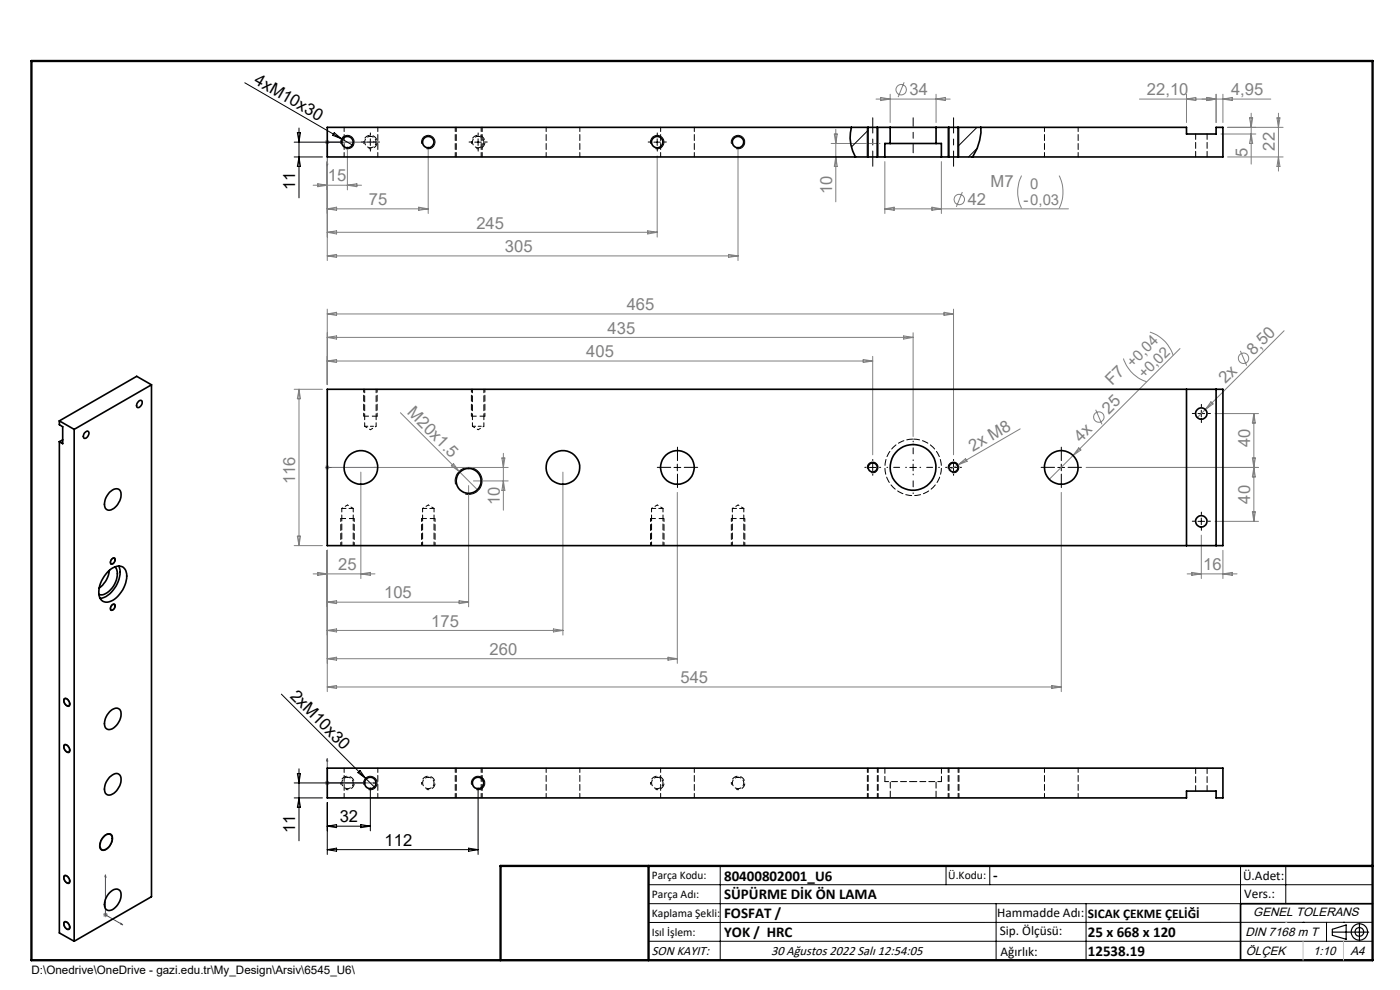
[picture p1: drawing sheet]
<svg xmlns="http://www.w3.org/2000/svg" width="297mm" height="210mm" viewBox="0 0 297 210" stroke-linecap="round" stroke-linejoin="round" font-family="sans-serif">
<g fill="none" stroke="#808080" stroke-width=".21">
<path d="M188.8 20v6M191.8 17.5l-1.3 3.1M198.6 20v6M251.7 20v6M258 20v6M259.4 20v6M66.4 39.3h10.3M67.4 39l2 .3-2 .3zM68.9 30.2h1M69.1 29.8l.7 .7M69.4 29.7v.9M69.4 34.3v21"/>
<path d="M69.8 29.8l-.7 .7M73.7 31.1v9.2M73.7 39.3l2-.3v.6zM90.8 31.1v14.2M139.4 33.1v17.2M156.6 31.1v24.2M176.3 30.4h10.4M177 28.4h.6l-.3 2zM177.3 27.4v15.4M177.3 33.3l.3 2h-.6zM185.8 21h15.8M186.8 20.7l2 .3-2 .3z"/>
<path d="M187.7 34.3v11M198.6 21l2-.3v.6zM199.7 34.3v11M216.7 37.2a7.9 7.9 0 0 0 0 7M224.7 37.2a7.9 7.9 0 0 1 0 7M241.7 21h27.9M251.7 21l2-.3v.6zM256 20.7l2 .3-2 .3zM259 28.4h7.4M259.4 21l2-.3v.6zM260.4 27h11.8M260.4 33.3h11.8"/>
<path d="M265.1 25h.6l-.3 2zM265.4 24v10.8M265.4 28.4l.3 2h-.6zM270.9 25h.6l-.3 2zM271.2 33.3l.3 2h-.6zM271.2 24v12.3M69.4 44.3h21.4M69.4 44.3l2-.4v.7zM69.4 49.3l2-.3v.6zM69.4 54.3l2-.3v.6zM69.4 49.3h70M69.4 54.3h87.2"/>
<path d="M88.8 43.9l2 .4-2 .3zM137.4 49l2 .3-2 .3zM154.6 54l2 .3-2 .3zM187.7 44.3h39M187.7 44.3l2-.4v.7zM197.7 43.9l2 .4-2 .3zM204.2 40.7l-1.3 3.2M69.4 65.6v16M69.4 66.6l2-.4v.7zM69.4 71.6l2-.3v.6zM69.4 76.6l2-.3v.6zM69.4 76.6h115.7"/>
<path d="M69.4 71.6h124.3M69.4 66.6h132.9M183.1 76.3l2 .3-2 .3zM185.1 75.6v20.9M191.7 71.3l2 .3-2 .3zM193.7 70.6v22M200.3 66.2l2 .4-2 .3zM202.3 65.6v30.9M238.3 76.1a7.6 7.6 0 0 0 5 4.9M243.9 70.4a7.6 7.6 0 0 1 5 5M250.3 73.9l-27.7 27.8M263.1 74.4l1.4 3.2"/>
<path d="M272.4 70.2l-18.4 18.4M62.4 82.6h6M63.4 82.6v33.1M63.4 82.6l.3 2h-.6zM68.9 99.2h1M69.1 98.8l.7 .7M69.4 98.7v1M69.8 98.8l-.7 .7M70.4 99.2h37.4M84.9 87.6l16.5 16.4M96.2 98.3l1.2 1.7-1.7-1.2zM106.5 97.1h.6l-.3 2.1z"/>
<path d="M106.8 96.2v12M203.3 98.6l-2 1.1M203.3 98.6l1.5-1.3 .4 .6zM216.4 91l-13.1 7.6M228.8 95l.5 .5-1.7 1.1zM230.4 99.2h36.6M232.4 86.9l1.4 3.1M256.9 85.2l.5 .5-1.7 1.2zM257.8 87.7h9.2M265.7 97.1l.6 4.1h-.6l.6-4.1zM266 87.7v22.9M266 87.7l.3 2h-.6z"/>
<path d="M62.4 115.7h6M63.1 113.7h.6l-.3 2zM69.4 116.7v30M76.6 100.1v22.6M99.4 103v25.7M100.4 102h7.4M106.8 102l.3 2h-.6zM119.4 100.1v34.6M143.7 104.4v36.3M225.1 104.4v42.3M254.8 113.5v9.2M257.8 110.6h9.2"/>
<path d="M259.4 116.7v6M265.7 108.6h.6l-.3 2zM66.4 121.7h13.2M67.4 121.4l2 .3-2 .4zM69.4 127.7l2-.3v.6zM69.4 133.7l2-.3v.6zM69.4 139.7l2-.3v.6zM69.4 127.7h30M69.4 133.7h50M69.4 139.7h74.3M76.6 121.7l2-.3v.7zM97.4 127.4l2 .3-2 .3z"/>
<path d="M117.4 133.4l2 .3-2 .3zM141.7 139.4l2 .3-2 .3zM251.8 121.7h10.6M252.8 121.4l2 .3-2 .4zM259.4 121.7l2-.3v.7zM69.4 145.7l2-.3v.6zM69.4 145.7h155.7M223.1 145.4l2 .3-2 .3zM68.9 166.1h1M69.1 165.7l.7 .7M69.4 165.6v1M69.8 165.7l-.7 .7"/>
<path d="M21.9 194.1h1M22 193.7l.7 .7M22.4 193.6v.9M22.7 193.7l-.7 .7"/>
<circle cx="191.2" cy="19" r="1.11"/>
<circle cx="203.5" cy="42.3" r="1.1"/>
<circle cx="263.8" cy="76" r="1.1"/>
<circle cx="233.1" cy="88.5" r="1.11"/>
</g>
<g fill="none" stroke="#000" stroke-width=".21">
<path d="M51.9 17.6l20.6 11.8M62.4 30.2h10.3M62.4 33.3h6M63.1 28.1h.6l-.3 2.1zM63.4 27.2v14.8M63.4 33.3l.3 2h-.6zM70.9 28.1l1.6 1.3-1.9-.7zM72.3 30.5a1.43 1.43 0 0 1 1.3-1.8 1.43 1.43 0 0 1 1.5 1.6 1.43 1.43 0 0 1-1.8 1.2M72.5 29.4l2.4 1.5M77.9 30.2h1.4M78.6 29.4v1.5M89.5 30.5a1.43 1.43 0 0 1 1.2-1.8 1.43 1.43 0 0 1 1.6 1.6 1.43 1.43 0 0 1-1.8 1.2"/>
<path d="M100.7 30.2h1.4M101.4 29.4v1.5M138 30.5a1.43 1.43 0 0 1 1.3-1.8 1.43 1.43 0 0 1 1.6 1.6 1.43 1.43 0 0 1-1.8 1.2M138.7 30.2h1.4M139.4 29.4v1.5M155.2 30.5a1.44 1.44 0 0 1 1.3-1.8 1.44 1.44 0 0 1 1.5 1.6 1.44 1.44 0 0 1-1.8 1.2M184 27v6.3M186.3 27v6.3M201.1 27v6.3M203.4 27v6.3M143 99.2h1.4M143.7 98.5v1.4"/>
<path d="M184 99.4a1.13 1.13 0 0 1 1.1-1.4 1.13 1.13 0 0 1 1.2 1.3 1.13 1.13 0 0 1-1.5 1M184.4 99.2h1.4M185.1 98.5v1.4M193 99.2h1.4M193.7 98.5v1.4M201.2 99.4a1.14 1.14 0 0 1 1-1.4 1.14 1.14 0 0 1 1.2 1.2 1.14 1.14 0 0 1-1.4 1.1M201.6 99.2h1.4M202.3 98.5v1.4M224.4 99.2h1.4M225.1 98.5v1.4M254.1 87.7h1.5M254.8 87v1.4"/>
<path d="M23.7 118.5a.44 .44 0 0 1 .7-.1 .44 .44 0 0 1 0 .7l-.1 .2a.52 .52 0 0 1-.8 .4 .52 .52 0 0 1 0-.9zM96.7 102.8a2.85 2.85 0 0 1 2.5-3.6 2.85 2.85 0 0 1 3 3.1 2.85 2.85 0 0 1-3.5 2.5M254.1 110.6h1.5M254.8 109.9v1.4M23.7 128.3l.4-.2a.62 .62 0 0 1 .4 .5 .62 .62 0 0 1-.3 .6 .48 .48 0 0 1-.8 .2 .48 .48 0 0 1 .1-.8zM13.5 148.3a.8 .8 0 0 1 1.3 .6 .56 .56 0 0 1 0 .9 .56 .56 0 0 1-.9-.2l-.4-.7zM13.6 157.9a1.13 1.13 0 0 1 1 1.8 1.21 1.21 0 0 1-1-1.8zM59.7 147.2l17.8 17.9M22 177.4a1.04 1.04 0 0 1 .9-.6 1.04 1.04 0 0 1 1 .6 2.76 2.76 0 0 1-2 3 1.13 1.13 0 0 1-.7-1.7zM62.4 166.1h15.2M62.4 169.3h6M63.1 164.1h.6l-.3 2z"/>
<path d="M63.4 163.1v15.3M63.4 169.3l.3 1.9h-.6zM69.4 170.2v11M69.4 175.3h9.2M69.4 175.3l2-.4v.7zM75.9 163.9l.5-.5 1.1 1.7zM76.6 174.9l2 .4-2 .3zM77.2 166.5a1.44 1.44 0 0 1 1.3-1.8 1.44 1.44 0 0 1 1.5 1.6 1.44 1.44 0 0 1-1.8 1.2M77.5 165.1l2.1 2M78.6 167.1v9.1M99.4 179.9l2 .3-2 .4zM100 166.5a1.42 1.42 0 0 1 1.3-1.8 1.42 1.42 0 0 1 1.5 1.6 1.42 1.42 0 0 1-1.8 1.2"/>
<path d="M101.4 167.1v14.1M13.6 195.5a1.11 1.11 0 0 1 1 1.7 1.17 1.17 0 0 1-1-1.7zM13.6 185.7a1.13 1.13 0 0 1 1 1.7 1.21 1.21 0 0 1-1-1.7zM69.4 180.2l2-.3v.7zM69.4 180.2h32M137.6 187.7h153.6M137.6 191.7h153.6M137.6 199.7h153.6M152.8 183.7v20M200.7 183.7v4M210 183.7v4M211.3 191.7v12"/>
<path d="M230.4 191.7v12M263.2 183.7v20M272.8 183.7v8M276.4 195.6h.1M281.4 195.6v4.1M285 195.6h.1M291.2 195.6l-153.6 .1"/>
</g>
<path d="M78.2 31.5a1.43 1.43 0 0 0 1.8-1.2 1.43 1.43 0 0 0-1.5-1.6 1.43 1.43 0 0 0-1.3 1.8M101.1 31.5a1.43 1.43 0 0 0 1.8-1.2 1.43 1.43 0 0 0-1.6-1.6 1.43 1.43 0 0 0-1.2 1.8M73.4 167.5a1.43 1.43 0 0 0 1.7-1.3 1.43 1.43 0 0 0-1.5-1.5 1.43 1.43 0 0 0-1.3 1.7M90.5 167.5a1.43 1.43 0 0 0 1.8-1.3 1.43 1.43 0 0 0-1.6-1.5 1.43 1.43 0 0 0-1.2 1.7M139.1 167.5a1.43 1.43 0 0 0 1.8-1.3 1.43 1.43 0 0 0-1.6-1.5 1.43 1.43 0 0 0-1.2 1.7M156.2 167.5a1.43 1.43 0 0 0 1.8-1.3 1.43 1.43 0 0 0-1.5-1.5 1.43 1.43 0 0 0-1.3 1.7" fill="none" stroke="#000" stroke-width=".21" stroke-dasharray="1.3 .6" stroke-dashoffset=".7" stroke-linecap="butt"/>
<path d="M80 88.3h-2.8M102.9 88.3h-2.9M72.3 110h2.9M89.4 110h2.9M138 110h2.9M155.2 110h2.8" fill="none" stroke="#000" stroke-width=".21" stroke-dasharray="1.3 .6" stroke-dashoffset=".2" stroke-linecap="butt"/>
<g fill="none" stroke="#000" stroke-width=".25">
<path d="M282.6 197.7h7.8M282.6 197.1l3-.9v3l-3-.8zM288.4 195.8v3.8M106.2 203.7h185"/>
<circle cx="288.4" cy="197.7" r="1.74"/>
<circle cx="288.4" cy="197.7" r=".93"/>
</g>
<g fill="none" stroke="#00f" stroke-width=".21">
<path d="M69.3 34.8h.2l-.1 .5zM79.3 30l.5 .2-.5 .1zM79.8 30.2h-10.4v5.1M69.3 99.2h.2zM69.4 99.2h.1M69.4 99.2h10.4M79.8 99.2h-.5h.5M69.4 160.9l.1 .5h-.2zM69.4 160.9v5.2h10.4M79.3 166l.5 .1-.5 .1zM22.4 185.6v8.5l3.6 2.1M22.4 185.6l.1 .5-.2-.1z"/>
<path d="M25.6 195.9l.4 .3-.4-.1z"/>
</g>
<path d="M192.3 99.1h-4.1M193.7 97.7v-4.1M195.2 99.1h4.1M193.7 100.6v4.1" fill="none" stroke="#000" stroke-width=".21" stroke-dasharray="15.2 1.3 1.3 1.3" stroke-dashoffset="15.1"/>
<g fill="none" stroke="#000" stroke-width=".21" stroke-dasharray="15.2 1.3 1.3 1.3">
<path d="M77.2 30.1h-.5M78.6 28.7v-.5M78.6 31.6v.5M80 30.1h.5M100 30.1h-.5M101.4 28.7v-.5M101.4 31.6v.5M102.9 30.1h.5M138 30.1h-.5M139.4 28.7v-.5M139.4 31.6v.5M140.9 30.1h.5"/>
<path d="M142.3 99.1h-2.9M143.7 97.7v-2.8M145.2 99.1h2.8M183.7 99.1h-.2M185.2 97.7v-.2M186.6 99.1h.2M200.9 99.1h-.3M202.3 97.7v-.2M203.7 99.1h.3M223.7 99.1h-2.8M225.2 97.7v-2.8M226.6 99.1h2.8"/>
<path d="M253.4 87.7h-.5M254.9 86.3v-.5M254.9 89.1v.5M256.3 87.7h.5M143.7 100.6v2.8M185.2 100.6v.2M202.3 100.6v.2M225.2 100.6v2.8M253.4 110.6h-.5M254.9 109.1v-.5M254.9 112v.5M256.3 110.6h.5"/>
</g>
<path d="M96.6 27v6.3M102.3 33.3v-6.3M96.6 162.9v6.3M102.3 169.2v-6.3M184 162.9v6.3M186.3 169.2v-6.3M201.2 162.9v6.3M203.4 169.2v-6.3" fill="none" stroke="#000" stroke-width=".21" stroke-dasharray="1.3 .6" stroke-dashoffset=".3"/>
<path d="M77.2 82.6v5.7M80 88.3v-5.7M100 82.6v5.7M102.9 88.3v-5.7M72.3 110v5.7M75.2 115.7v-5.7M89.4 110v5.7M92.3 115.7v-5.7M138 110v5.7M140.9 115.7v-5.7M155.2 110v5.7M158 115.7v-5.7" fill="none" stroke="#000" stroke-width=".21" stroke-dasharray="1.3 .6" stroke-dashoffset=".6"/>
<path d="M80 88.3h.1M102.9 88.3h.1M72.3 110h.1M89.4 110h.1M138 110h.1M155.2 110h.1" fill="none" stroke="#000" stroke-width=".21" stroke-dasharray="1.3 .6"/>
<path d="M193.7 32.4v-7.4" fill="none" stroke="#000" stroke-width=".21" stroke-dasharray="15.2 1.3 1.3 1.3" stroke-dashoffset="13.4"/>
<path d="M185.2 25v10.3M202.3 35.3v-10.3" fill="none" stroke="#000" stroke-width=".21" stroke-dasharray="15.2 1.3 1.3 1.3" stroke-dashoffset="12"/>
<path d="M291.2 191.7h-28v12" fill="none" stroke="#000" stroke-width=".35"/>
<path d="M6.7 12.9h284.5v190.8h-284.5zM137.6 183.7v20M291.2 183.7h-185v20" fill="none" stroke="#000" stroke-width=".5"/>
<path d="M276.4 199.7v4M285 199.7v4" fill="none" stroke="#c0c0c0" stroke-width=".21"/>
<path d="M272.8 195.6h.1" fill="none" stroke="#c0c0c0" stroke-width=".25"/>
<g fill="#00f">
<path d="M69.3 99.2h.2zM79.3 99.2h.5z"/>
<path d="M25.6 195.9l.4 .3-.4-.1zM22.4 185.6l.1 .5-.2-.1zM69.3 34.8h.2l-.1 .5zM79.3 30l.5 .2-.5 .1z"/>
<path d="M69.4 160.9l-.1 .5h.2zM79.3 166v.2l.5-.1z"/>
</g>
<g fill="none" stroke="#000" stroke-width=".35">
<path d="M180.6 27a8.2 8.2 0 0 0 .9 6.3M184.1 27h2M184.1 33.3h2M184.1 27h-114.7v6.3h114.7M184.1 27v6.3M186.1 27h2.7M186.1 33.3h1.6M186.1 27v6.3M187.7 33.3h12M188.8 30.4h9.8M188.8 27h9.8M188.8 30.4h-1.1v2.9"/>
<path d="M188.8 27v3.4M198.6 27h2.7M198.6 30.4h1.1v2.9M198.6 27v3.4M199.7 33.3h1.6M201.3 27h1.9M201.3 33.3h1.9M201.3 27v6.3M203.2 27h48.5v1.4h6.3v-1.4h1.4v6.3h-56.2M203.2 27v6.3M208.1 27a10.3 10.3 0 0 1-1.8 6.3M12.6 89.3l3.1 1.8"/>
<path d="M12.6 93.7v104.2l3.1 1.8M12.6 89.3v.8l.7 .4v3.6l-.7-.4M13.3 93.3l-.7 .4M15.7 91.1v108.6M17.9 91.9l.2-.2a.45 .45 0 0 1 .6-.2 .45 .45 0 0 1 .1 .7l-.2 .5a.46 .46 0 0 1-.7 .3 .46 .46 0 0 1-.2-.7zM29.4 85.2a.47 .47 0 0 1 .6-.2 .47 .47 0 0 1 .1 .7l-.2 .4a.51 .51 0 0 1-.8 .3 .51 .51 0 0 1 0-.8zM32.1 81.6l-16.4 9.5M32.1 81.6v108.6l-16.4 9.5M32.1 81.6l-3.1-1.8-16.4 9.5M69.4 82.6h190v33.1h-190zM251.7 82.6v33.1M258 82.6v33.1"/>
<path d="M23.2 104.4a1.44 1.44 0 0 1 2.3-.2 3.4 3.4 0 0 1-2.5 4 1.41 1.41 0 0 1-.7-2l.2-.8zM23.7 118.6a.4 .4 0 0 1 .7-.1 .4 .4 0 0 1-.1 .6l-.1 .2a.41 .41 0 0 1-.6 .3 .41 .41 0 0 1-.1-.6zM22.8 121.4a2.59 2.59 0 0 1 3.5-.9 3.8 3.8 0 0 1 0 4.1 4.8 4.8 0 0 1-3.9 3.1 1.82 1.82 0 0 1-1.4-2.1 6.5 6.5 0 0 1 1.8-4.2zM23.2 121a5.3 5.3 0 0 1-2.2 3.7M23.9 128.3l.1-.1a.57 .57 0 0 1 .4 .5 .57 .57 0 0 1-.4 .6l-.3 .1a.66 .66 0 0 1-.2-.6 .66 .66 0 0 1 .4-.5zM24.4 120.3a3.2 3.2 0 0 1-.1 3.6 3.5 3.5 0 0 1-3.2 2.2h-.1M25.2 120.1a5.4 5.4 0 0 1-1.6 5.5l-1.1 .9-1.3 .4M13.7 148.2a.97 .97 0 0 1 .8 1.5 1.05 1.05 0 0 1-.8-1.5zM13.7 158a.95 .95 0 0 1 .8 1.5 1.01 1.01 0 0 1-.8-1.5zM23.2 151a1.42 1.42 0 0 1 2.3-.3 3.4 3.4 0 0 1-2.3 4.1 1.14 1.14 0 0 1-1-1.7l.3-1.1zM22 177.5a.95 .95 0 0 1 .9-.6 .95 .95 0 0 1 .9 .7 2.41 2.41 0 0 1-2 2.7 1.31 1.31 0 0 1-.4-1.9zM23.2 164.8a1.48 1.48 0 0 1 2.2-.4 3.2 3.2 0 0 1-2.2 4.3 1.14 1.14 0 0 1-1-1.7l.3-1.1z"/>
<path d="M69.4 162.9h190v6.4h-1.4v-1.5h-6.3v1.5h-182.3zM13.6 185.9a.79 .79 0 0 1 1.1 .7 .47 .47 0 0 1-.2 .7 .47 .47 0 0 1-.6-.3l-.3-.5zM13.7 195.6a.94 .94 0 0 1 .9 .5 .94 .94 0 0 1-.1 1 1.01 1.01 0 0 1-.8-1.5zM23.2 189.4a1.42 1.42 0 0 1 2.3-.3 3.4 3.4 0 0 1-2.3 4 1.14 1.14 0 0 1-1-1.6l.3-1.1z"/>
<circle cx="73.7" cy="30.1" r="1.21"/>
<circle cx="90.8" cy="30.1" r="1.21"/>
<circle cx="139.4" cy="30.1" r="1.21"/>
<circle cx="156.6" cy="30.1" r="1.21"/>
<circle cx="76.6" cy="99.1" r="3.6"/>
<circle cx="119.4" cy="99.2" r="3.6"/>
<circle cx="143.7" cy="99.1" r="3.6"/>
<circle cx="185.1" cy="99.1" r=".98"/>
<circle cx="193.7" cy="99.1" r="4.9"/>
<circle cx="202.3" cy="99.1" r=".98"/>
<circle cx="225.1" cy="99.1" r="3.6"/>
<circle cx="254.8" cy="87.7" r="1.21"/>
<circle cx="99.4" cy="102" r="2.64"/>
<circle cx="254.8" cy="110.6" r="1.21"/>
<circle cx="78.6" cy="166.1" r="1.22"/>
<circle cx="101.4" cy="166.1" r="1.22"/>
</g>
<path d="M78.6 28.9a1.21 1.21 0 0 1 1.1 1.7 1.21 1.21 0 0 1-2 .3 1.21 1.21 0 0 1 .5-1.9l.4-.1M101.4 28.9a1.21 1.21 0 0 1 1.1 1.7 1.21 1.21 0 0 1-2 .3 1.21 1.21 0 0 1 .6-1.9l.3-.1M77.4 90.4h1.2M78.6 90.4h1.2M100.2 90.4h1.2M101.4 90.4h1.3M73.7 164.9a1.21 1.21 0 0 1 1.1 1.7 1.21 1.21 0 0 1-2 .3 1.21 1.21 0 0 1 .6-2h.3M90.9 164.9a1.21 1.21 0 0 1 1.1 1.7 1.21 1.21 0 0 1-2 .3 1.21 1.21 0 0 1 .5-2h.4M139.4 164.9a1.21 1.21 0 0 1 1.1 1.7 1.21 1.21 0 0 1-2 .3 1.21 1.21 0 0 1 .6-2h.3M156.6 164.9a1.21 1.21 0 0 1 1.1 1.7 1.21 1.21 0 0 1-2 .3 1.21 1.21 0 0 1 .5-2h.4" fill="none" stroke="#000" stroke-width=".21" stroke-dasharray="1.3 .6" stroke-dashoffset=".6"/>
<path d="M74.9 107.9h-2.4M92.1 107.9h-2.4M140.7 107.9h-2.5M157.8 107.9h-2.4" fill="none" stroke="#000" stroke-width=".21" stroke-dasharray="1.3 .6" stroke-dashoffset=".4"/>
<path d="M193.7 93.1a6 6 0 0 1 5.3 8.8 6 6 0 0 1-10.2 .7 6 6 0 0 1 4.1-9.4l.8-.1M188.9 165.8v3.4M198.6 169.2v-3.4" fill="none" stroke="#000" stroke-width=".21" stroke-dasharray="1.3 .6" stroke-dashoffset="-.1"/>
<g fill="none" stroke="#000" stroke-width=".21" stroke-dasharray="1.3 .6" stroke-dashoffset=".5">
<path d="M77.4 82.6v7.8M79.8 90.4v-7.8M100.2 82.6v7.8M102.7 90.4v-7.8M72.5 107.9v7.8M74.9 115.7v-7.8M89.7 107.9v7.8M92.1 115.7v-7.8M138.2 107.9v7.8M140.7 115.7v-7.8M155.4 107.9v7.8M157.8 115.7v-7.8"/>
<path d="M187.7 165.8h6M193.7 165.8h6"/>
</g>
<path d="M77.4 90.4l1.2 .8M78.6 91.2l1.2-.8M100.2 90.4l1.2 .8M101.4 91.2l1.3-.8M73.7 107.1l-1.2 .8M74.9 107.9l-1.2-.8M90.9 107.1l-1.2 .8M92.1 107.9l-1.2-.8M139.4 107.1l-1.2 .8M140.7 107.9l-1.3-.8M156.6 107.1l-1.2 .8M157.8 107.9l-1.2-.8" fill="none" stroke="#000" stroke-width=".21" stroke-dasharray="1.3 .6" stroke-dashoffset=".7"/>
<path d="M184.2 27.6l-3.6 3.6M187.7 33.1l-.2 .2M201.3 33l-.3 .3M207.3 27l-4.1 4M207.3 31.5l-1.8 1.8" fill="none" stroke="#000" stroke-width=".21"/>
<path d="M253.7 28.4v4.9M256.1 33.3v-4.9M253.7 162.9v4.9M256.1 167.8v-4.9" fill="none" stroke="#000" stroke-width=".21" stroke-dasharray="1.3 .6" stroke-dashoffset=".1"/>
<g fill="none" stroke="#000" stroke-width=".21" stroke-dasharray="1.3 .6" stroke-dashoffset=".3">
<path d="M73 27v6.3M80.2 33.3v-6.3M96.8 27v6.3M102.1 33.3v-6.3M115.9 27v6.3M123 33.3v-6.3M140.2 27v6.3M147.3 33.3v-6.3M221.6 27v6.3M228.7 33.3v-6.3M73 162.9v6.3M80.2 169.2v-6.3"/>
<path d="M96.8 162.9v6.3M102.1 169.2v-6.3M115.9 162.9v6.3M123 169.2v-6.3M140.2 162.9v6.3M147.3 169.2v-6.3M184.2 162.9v6.3M186.1 169.2v-6.3M201.3 162.9v6.3M203.3 169.2v-6.3M221.6 162.9v6.3M228.7 169.2v-6.3"/>
</g>
<path d="M187.7 162.9v2.9M199.7 165.8v-2.9" fill="none" stroke="#000" stroke-width=".21" stroke-dasharray="1.3 .6" stroke-dashoffset=".2"/>
<g font-size="3.5">
<text x="53.7" y="17.7" transform="rotate(30 53.7 17.7)">4xM10x30</text>
<text x="62.6" y="40.4" transform="rotate(-90 62.6 40.4)">11</text>
<text x="61.4" y="147.8" transform="rotate(45 61.4 147.8)">2xM10x30</text>
<text x="62.6" y="176.7" transform="rotate(-90 62.6 176.7)">11</text>
<text x="72.1" y="174.4">32</text>
<text x="81.6" y="179.4">112</text>
</g>
<g font-size="3.5" fill="#808080">
<text x="193" y="20.2">34</text>
<text x="243.3" y="20.2">22,10</text>
<text x="261.2" y="20.2">4,95</text>
<text x="264.6" y="33.2" transform="rotate(-90 264.6 33.2)">5</text>
<text x="270.4" y="31.9" transform="rotate(-90 270.4 31.9)">22</text>
<text x="69.5" y="38.5">15</text>
<text x="176.5" y="41.2" transform="rotate(-90 176.5 41.2)">10</text>
<text x="210.1" y="39.6">M7</text>
<text x="78.2" y="43.5">75</text>
<text x="205.3" y="43.5">42</text>
<text x="101.1" y="48.5">245</text>
<text x="107.1" y="53.5">305</text>
<text x="133" y="65.8">465</text>
<text x="128.9" y="70.8">435</text>
<text x="124.4" y="75.8">405</text>
<text x="265.9" y="75.6" transform="rotate(-45 265.9 75.6)">8,50</text>
<text x="235.9" y="81.8" transform="rotate(-45 235.9 81.8)">F7 +0,04</text>
<text x="260" y="81.5" transform="rotate(-45 260 81.5)">2x</text>
<text x="86.2" y="87.7" transform="rotate(45 86.2 87.7)">M20x1.5</text>
<text x="235.2" y="88" transform="rotate(-45 235.2 88)">25</text>
<text x="206.4" y="95.9" transform="rotate(-30 206.4 95.9)">2x M8</text>
<text x="229.3" y="94" transform="rotate(-45 229.3 94)">4x</text>
<text x="265.2" y="94.8" transform="rotate(-90 265.2 94.8)">40</text>
<text x="62.6" y="102.7" transform="rotate(-90 62.6 102.7)">116</text>
<text x="106" y="107.2" transform="rotate(-90 106 107.2)">10</text>
<text x="265.2" y="106.8" transform="rotate(-90 265.2 106.8)">40</text>
<text x="71.7" y="120.9">25</text>
<text x="255.2" y="120.9">16</text>
<text x="81.5" y="126.9">105</text>
<text x="91.5" y="132.9">175</text>
<text x="103.9" y="138.9">260</text>
<text x="144.4" y="144.9">545</text>
</g>
<g font-size="3.2" fill="#808080">
<text x="218.6" y="40">0</text>
<text x="217.1" y="43.5">-0,03</text>
<text x="242.8" y="80.5" transform="rotate(-45 242.8 80.5)">+0,02</text>
</g>
<g font-size="3.2">
<text x="153.6" y="186.8">80400802001_U6</text>
<text x="153.6" y="190.8">SÜPÜRME DİK ÖN LAMA</text>
<text x="210.7" y="186.6">-</text>
<text x="153.6" y="194.8">FOSFAT /</text>
<text x="153.6" y="198.8">YOK / HRC</text>
<text x="230.8" y="198.7">25 x 668 x 120</text>
<text x="230.8" y="202.8">12538.19</text>
</g>
<g font-size="2.8">
<text x="263.7" y="186.7">Ü.Adet:</text>
<text x="263.9" y="190.5">Vers.:</text>
<text x="211.5" y="194.5">Hammadde Adı:</text>
<text x="230.8" y="194.7">SICAK ÇEKME ÇELİĞİ</text>
<text x="138.3" y="202.6">SON KAYIT:</text>
<text x="163.6" y="202.6">30 Ağustos 2022 Salı 12:54:05</text>
<text x="212.1" y="198.4">Sip. Ölçüsü:</text>
<text x="212.2" y="202.7">Ağırlık:</text>
</g>
<g font-size="2.6">
<text x="265.9" y="194.4">GENEL TOLERANS</text>
<text x="264.2" y="198.5">DIN 7168 m T</text>
<text x="264.3" y="202.6">ÖLÇEK</text>
<text x="278.5" y="202.6">1:10</text>
<text x="286.5" y="202.6">A4</text>
</g>
<g font-size="2.5">
<text x="138.3" y="186.4">Parça Kodu:</text>
<text x="138.3" y="190.5">Parça Adı:</text>
<text x="201.2" y="186.5">Ü.Kodu:</text>
<text x="138.3" y="194.5">Kaplama Şekli:</text>
<text x="138.3" y="198.6">Isıl İşlem:</text>
<text x="6.7" y="206.7">D:\Onedrive\OneDrive - gazi.edu.tr\My_Design\Arsiv\6545_U6\</text>
</g>
</svg>
